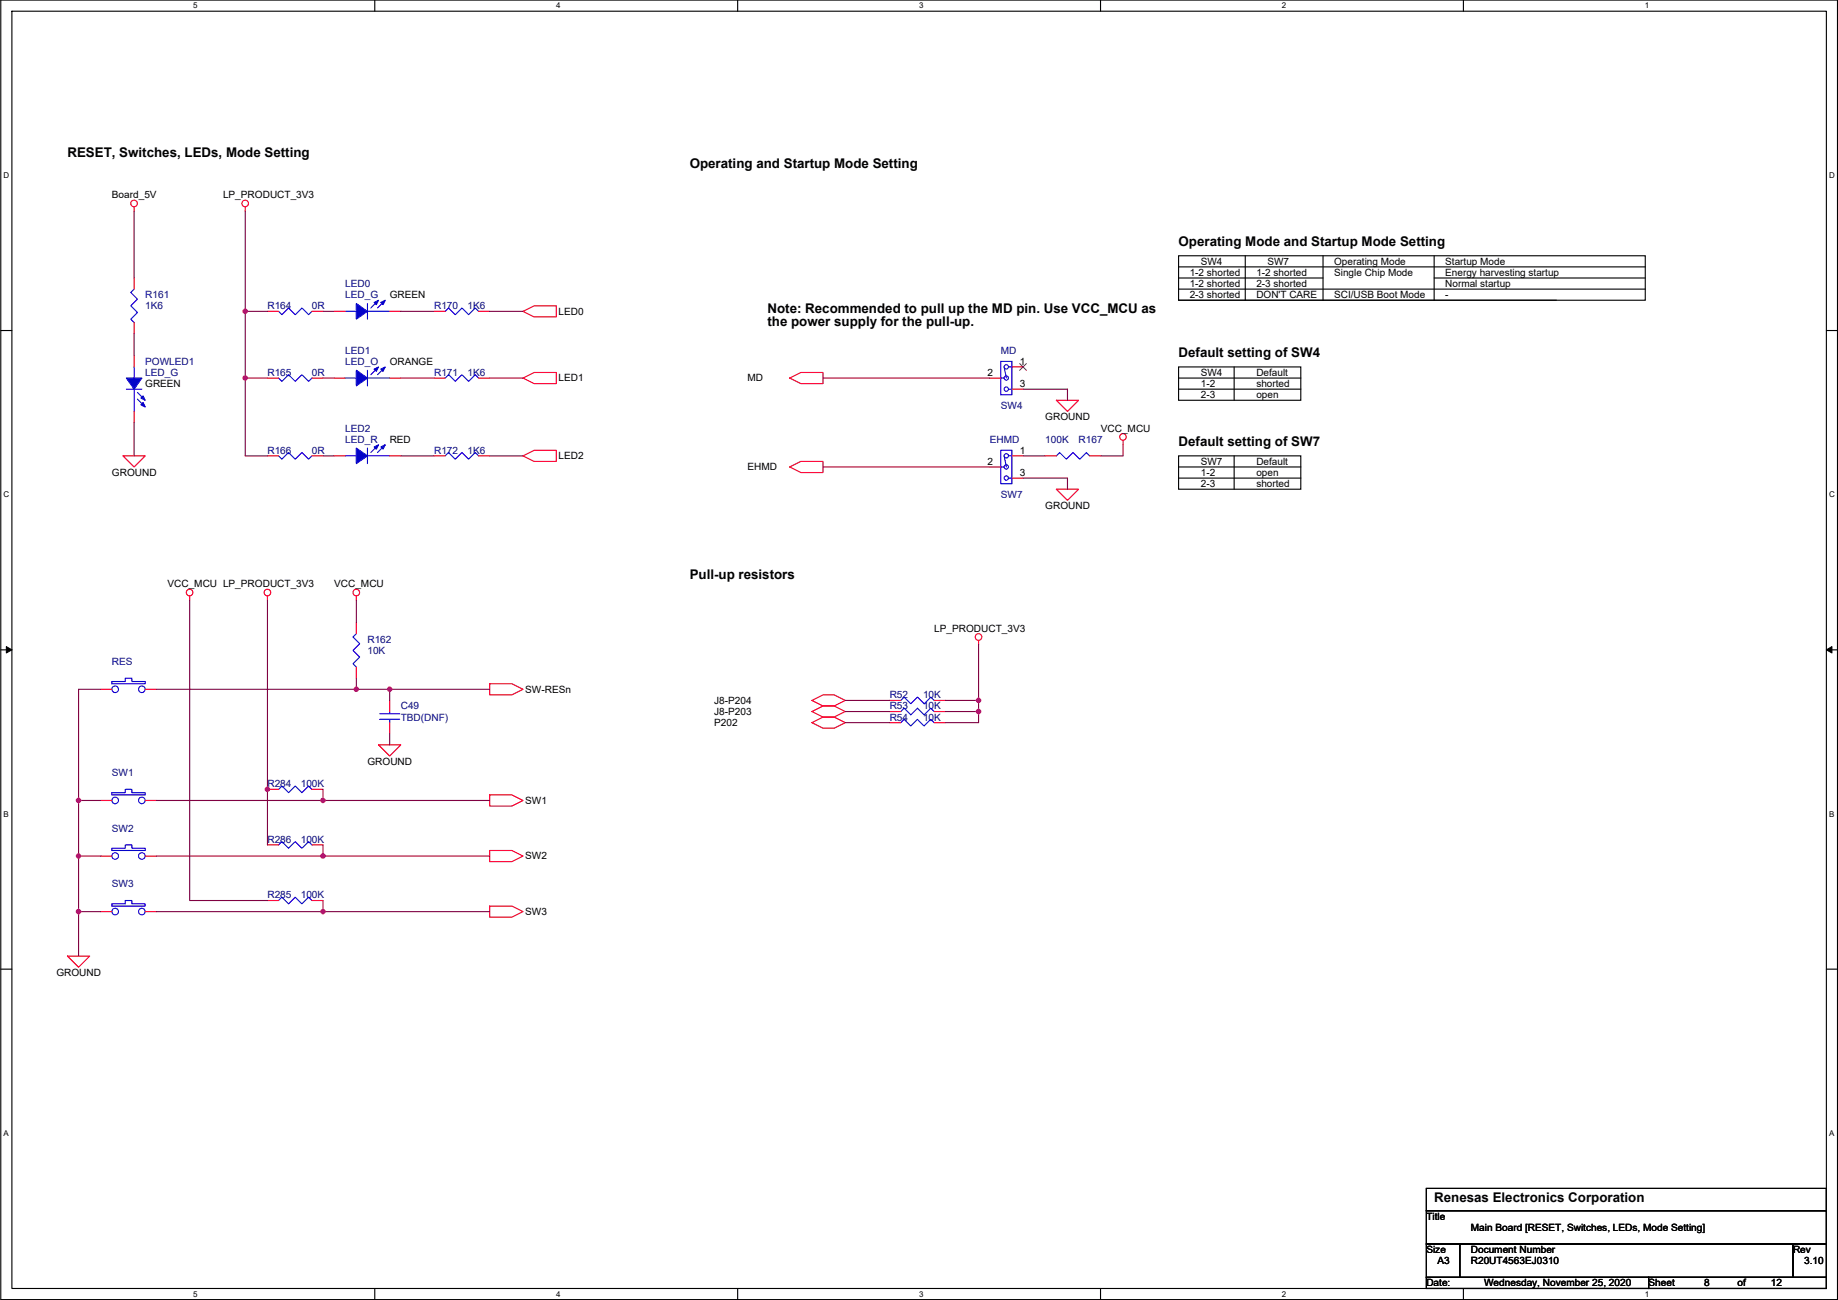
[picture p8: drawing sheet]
<svg xmlns="http://www.w3.org/2000/svg" width="420mm" height="297mm" viewBox="0 0 420 297" stroke-linecap="round" stroke-linejoin="round" font-family="sans-serif">
<path d="M.2 0h419.8v296.9h-419.8zM2.7 2.6h414.8v291.8h-414.8z" fill="none" stroke="#000" stroke-width=".25"/>
<g fill="#fff">
<path d="M44.2 .3h1v2h-1z"/>
<path d="M44.2 294.7h1v2h-1z"/>
</g>
<path d="M85.7 0v2.6M85.7 294.4v2.5" fill="none" stroke="#000" stroke-width=".25"/>
<g fill="#fff">
<path d="M127.1 .3h1v2h-1z"/>
<path d="M127.1 294.7h1v2h-1z"/>
</g>
<path d="M168.6 0v2.6M168.6 294.4v2.5" fill="none" stroke="#000" stroke-width=".25"/>
<g fill="#fff">
<path d="M210.1 .3h1v2h-1z"/>
<path d="M210.1 294.7h1v2h-1z"/>
</g>
<path d="M251.6 0v2.6M251.6 294.4v2.5" fill="none" stroke="#000" stroke-width=".25"/>
<g fill="#fff">
<path d="M293 .3h1v2h-1z"/>
<path d="M293 294.7h1v2h-1z"/>
</g>
<path d="M334.5 0v2.6M334.5 294.4v2.5" fill="none" stroke="#000" stroke-width=".25"/>
<g fill="#fff">
<path d="M376 .3h1v2h-1z"/>
<path d="M376 294.7h1v2h-1z"/>
<path d="M.8 39h1.3v2.1h-1.3z"/>
<path d="M418.1 39h1.3v2.1h-1.3z"/>
<path d="M.8 112h1.3v2h-1.3z"/>
<path d="M418.1 112h1.3v2h-1.3z"/>
</g>
<path d="M.2 75.5h2.5M417.5 75.5h2.5" fill="none" stroke="#000" stroke-width=".25"/>
<g fill="#fff">
<path d="M.8 185h1.2v2h-1.2z"/>
<path d="M418.1 185h1.2v2h-1.2z"/>
</g>
<path d="M.2 148.5h2.5M417.5 148.5h2.5" fill="none" stroke="#000" stroke-width=".25"/>
<path d="M1.4 147.7l1.3 .8-1.3 .7zM417.5 148.5l1.3-.8v1.5z" fill="#000" stroke="#000" stroke-width=".23"/>
<g fill="#fff">
<path d="M.8 257.9h1.2v2h-1.2z"/>
<path d="M418.1 257.9h1.2v2h-1.2z"/>
</g>
<g fill="none" stroke="#000" stroke-width=".25">
<path d="M269.4 58.4h106.7v10.2h-106.7zM284.7 58.4v10.2M302.4 58.4v10.2M327.8 58.4v10.2M269.4 66.1h106.7M269.4 68.6h86.4M269.4 61h106.7M269.4 63.5h33M327.8 63.5h48.3M269.4 83.8h28v7.7h-28zM269.4 86.4h28M269.4 88.9h28"/>
<path d="M282.1 83.8v7.7M269.4 104.2h28v7.6h-28zM269.4 106.7h28M269.4 109.2h28M282.1 104.2v7.6M.2 221.4h2.5M417.5 221.4h2.5M326.1 271.5h91.4v5.1h-91.4zM326.1 276.6h91.4v7.6h-91.4zM326.1 291.9h50.8v2.5h-50.8zM326.1 284.2h7.6v7.7h-7.6zM333.7 284.2h76.2v7.7h-76.2z"/>
<path d="M376.9 291.9h40.6v2.5h-40.6zM409.9 284.2h7.6v7.7h-7.6z"/>
</g>
<g fill="none" stroke="#f00" stroke-width=".25">
<path d="M30.7 47.3v1M56.1 47.3v1M30.7 73.7v2.5M30.7 63.5v2.6M61.1 71.1h2.6M71.3 71.1h2.5M76.4 71.1h2.5M89.1 71.1h2.5M99.2 71.1h2.6M109.4 71.1h2.5M119.6 71.1l2.5-1.2h5.1v2.5h-5.1zM30.7 81.3v2.5"/>
<path d="M30.7 94v2.5M61.1 86.4h2.6M71.3 86.4h2.5M76.4 86.4h2.5M89.1 86.4h2.5M99.2 86.4h2.6M109.4 86.4h2.5M119.6 86.4l2.5-1.3h5.1v2.6h-5.1zM180.5 86.4l2.6-1.3h5v2.6h-5zM226.2 86.4h2.6M231.3 83.8h2.6M231.3 88.9h2.6"/>
<path d="M241.5 91.5h5.1l-2.6 2.5zM28.1 104.2h5.1l-2.5 2.5zM61.1 104.2h2.6M71.3 104.2h2.5M76.4 104.2h2.5M89.1 104.2h2.5M99.2 104.2h2.6M109.4 104.2h2.5M119.6 104.2l2.5-1.3h5.1v2.5h-5.1zM180.5 106.7l2.6-1.3h5v2.6h-5zM226.2 106.7h2.6M231.3 104.2h2.6"/>
<path d="M231.3 109.2h2.6M238.9 104.2h2.6M241.5 111.8h5.1l-2.6 2.5zM249.1 104.2h2.5M256.7 100.6v1M43.4 136.2v1M61.1 136.2v1M81.5 136.2v1M23 157.5h2.6M33.2 157.5h2.5M81.5 152.4v2.6M81.5 142.3v2.5"/>
<path d="M111.9 156.2h5.1l2.6 1.3-2.6 1.3h-5.1zM223.7 146.3v1M86.5 170.2h5.1l-2.5 2.5zM89.1 160v2.6M89.1 165.1v2.6M185.6 165.1l2.5-1.2h2.6l2.5 1.2-2.5 1.3h-2.6zM185.6 162.6l2.5-1.3h2.6l2.5 1.3-2.5 1.3h-2.6zM185.6 160l2.5-1.2h2.6l2.5 1.2-2.5 1.3h-2.6zM203.4 162.6h2.5M203.4 160h2.5M203.4 165.1h2.5M213.5 162.6h2.6"/>
<path d="M213.5 160h2.6M213.5 165.1h2.6M23 182.9h2.6M23 195.6h2.6M33.2 182.9h2.5M33.2 195.6h2.5M61.1 193.1h2.6M61.1 180.4h2.6M71.3 193.1h2.5M71.3 180.4h2.5M111.9 181.6h5.1l2.6 1.3-2.6 1.3h-5.1zM111.9 194.3h5.1l2.6 1.3-2.6 1.3h-5.1z"/>
<path d="M15.4 218.5h5.1l-2.5 2.5zM23 208.3h2.6M33.2 208.3h2.5M61.1 205.8h2.6M71.3 205.8h2.5M111.9 207h5.1l2.6 1.3-2.6 1.3h-5.1z"/>
<circle cx="30.6" cy="46.5" r=".76"/>
<circle cx="56" cy="46.5" r=".76"/>
<circle cx="256.7" cy="99.8" r=".76"/>
<circle cx="43.3" cy="135.4" r=".76"/>
<circle cx="61.1" cy="135.4" r=".76"/>
<circle cx="81.4" cy="135.4" r=".76"/>
<circle cx="223.7" cy="145.5" r=".76"/>
</g>
<g fill="none" stroke="#00f" stroke-width=".25">
<path d="M30.7 66.1l-.8 .7 1.5 1.5-1.5 1.6 1.5 1.5-1.5 1.5 .8 .8M63.7 71.1l.7 .8 1.6-1.5 1.5 1.5 1.5-1.5 1.5 1.5 .8-.8M78.9 71.1h2.6M84 69.4v3.5M84 71.1h5.1M86.3 68.9l-1.5 1.5M87.8 68.9l-1.5 1.5M101.8 71.1l.7-.7 1.6 1.5 1.5-1.5 1.5 1.5 1.5-1.5 .8 .7M28.9 88.9h3.5M30.7 83.8v2.6M30.7 88.9v5.1M31.4 89.7l1.5 1.5"/>
<path d="M31.4 91.2l1.5 1.5M63.7 86.4l.7 .7 1.6-1.5 1.5 1.5 1.5-1.5 1.5 1.5 .8-.7M78.9 86.4h2.6M84 84.6v3.6M84 86.4h5.1M86.3 84.1l-1.5 1.5M87.8 84.1l-1.5 1.5M101.8 86.4l.7-.8 1.6 1.5 1.5-1.5 1.5 1.5 1.5-1.5 .8 .8M228.8 82.6h2.5v7.6h-2.5zM228.8 86.4h.7M229.5 83.8l.5 2.6M230.6 83.8h.7"/>
<path d="M230.6 88.9h.7M63.7 104.2l.7 .7 1.6-1.5 1.5 1.5 1.5-1.5 1.5 1.5 .8-.7M78.9 104.2h2.6M84 102.4v3.5M84 104.2h5.1M86.3 101.9l-1.5 1.5M87.8 101.9l-1.5 1.5M101.8 104.2l.7-.8 1.6 1.5 1.5-1.5 1.5 1.5 1.5-1.5 .8 .8M228.8 102.9h2.5v7.6h-2.5zM228.8 106.7h.7M229.5 104.2l.5 2.5M230.6 104.2h.7"/>
<path d="M230.6 109.2h.7M241.5 104.2l.7-.8 1.6 1.5 1.5-1.5 1.5 1.5 1.5-1.5 .8 .8M25.6 155.7h3v-.7h1.6v.7h3v.5h-7.6zM81.5 144.8l-.8 .8 1.5 1.5-1.5 1.5 1.5 1.5-1.5 1.6 .8 .7M86.8 164.4h4.6M86.8 163.1h4.6M89.1 162.6v.5M89.1 164.4v.7M205.9 162.6l.8-.8 1.5 1.5 1.5-1.5 1.6 1.5 1.5-1.5 .7 .8M205.9 160l.8-.7 1.5 1.5 1.5-1.5 1.6 1.5 1.5-1.5 .7 .7M205.9 165.1l.8-.7 1.5 1.5 1.5-1.5 1.6 1.5 1.5-1.5 .7 .7M25.6 181.1h3v-.7h1.6v.7h3v.5h-7.6z"/>
<path d="M25.6 193.8h3v-.7h1.6v.7h3v.5h-7.6zM63.7 193.1l.7-.8 1.6 1.5 1.5-1.5 1.5 1.5 1.5-1.5 .8 .8M63.7 180.4l.7-.8 1.6 1.5 1.5-1.5 1.5 1.5 1.5-1.5 .8 .8M25.6 206.5h3v-.7h1.6v.7h3v.5h-7.6zM63.7 205.8l.7-.8 1.6 1.5 1.5-1.5 1.5 1.5 1.5-1.5 .8 .8"/>
<circle cx="230" cy="86.4" r=".5"/>
<circle cx="230" cy="88.9" r=".5"/>
<circle cx="230" cy="83.8" r=".5"/>
<circle cx="230" cy="104.1" r=".5"/>
<circle cx="230" cy="109.2" r=".5"/>
<circle cx="230" cy="106.7" r=".5"/>
<circle cx="26.3" cy="157.5" r=".76"/>
<circle cx="32.4" cy="157.5" r=".76"/>
<circle cx="26.3" cy="195.6" r=".76"/>
<circle cx="26.3" cy="182.9" r=".76"/>
<circle cx="32.4" cy="182.9" r=".76"/>
<circle cx="32.4" cy="195.6" r=".76"/>
<circle cx="26.3" cy="208.3" r=".76"/>
<circle cx="32.4" cy="208.3" r=".76"/>
</g>
<g fill="#00f" stroke="#00f" stroke-width=".25">
<path d="M28.9 86.4h3.5l-1.7 2.5z" fill-rule="evenodd"/>
<path d="M32.2 92.5l.5-.5 .5 1z" fill-rule="evenodd"/>
<path d="M32.2 91l.5-.6 .5 1.1z" fill-rule="evenodd"/>
<path d="M81.5 84.6l2.5 1.8-2.5 1.8z" fill-rule="evenodd"/>
<path d="M87 84.3l1.1-.5-.5 1.1z" fill-rule="evenodd"/>
<path d="M85.5 84.3l1-.5-.5 1.1z" fill-rule="evenodd"/>
<path d="M81.5 102.4l2.5 1.8-2.5 1.7z" fill-rule="evenodd"/>
<path d="M87 102.1l1.1-.5-.5 1z" fill-rule="evenodd"/>
<path d="M85.5 102.1l1-.5-.5 1z" fill-rule="evenodd"/>
<path d="M81.5 69.4l2.5 1.7-2.5 1.8z" fill-rule="evenodd"/>
<path d="M87 69.1l1.1-.5-.5 1z" fill-rule="evenodd"/>
<path d="M85.5 69.1l1-.5-.5 1z" fill-rule="evenodd"/>
</g>
<path d="M233.1 83.1l1.5 1.5M234.6 83.1l-1.5 1.5" fill="none" stroke="#804000" stroke-width=".23"/>
<g fill="none" stroke="#800040" stroke-width=".25">
<path d="M30.7 48.3v15.2M56.1 48.3v22.8M30.7 76.2v5.1M61.1 71.1h-5v15.3M73.8 71.1h2.6M91.6 71.1h7.6M111.9 71.1h7.7M30.7 96.5v7.7M61.1 86.4h-5v17.8h5M73.8 86.4h2.6M91.6 86.4h7.6M111.9 86.4h7.7"/>
<path d="M188.1 86.4h38.1M233.9 88.9h10.1v2.6M73.8 104.2h2.6M91.6 104.2h7.6M111.9 104.2h7.7M188.1 106.7h38.1M233.9 109.2h10.1v2.6M233.9 104.2h5M256.7 101.6v2.6h-5.1M43.4 137.2v68.6h17.7M61.1 137.2v55.9M81.5 137.2v5.1"/>
<path d="M23 157.5h-5v25.4M35.7 157.5h45.8M81.5 157.5h7.6M81.5 155v2.5M111.9 157.5h-22.8v2.5M223.7 147.3v12.7M89.1 167.7v2.5M193.2 160h10.2M193.2 162.6h10.2M193.2 165.1h10.2M216.1 160h7.6M216.1 162.6h7.6"/>
<path d="M223.7 160v2.6M223.7 162.6v2.5h-7.6M18 182.9v12.7M18 195.6v12.7M18 182.9h5M18 195.6h5M35.7 182.9h38.1M35.7 195.6h38.1M73.8 182.9h38.1M73.8 195.6h38.1M73.8 180.4v2.5M73.8 193.1v2.5"/>
<path d="M18 208.3v10.2M18 208.3h5M35.7 208.3h38.1M73.8 208.3h38.1M73.8 205.8v2.5"/>
</g>
<g fill="#f0f" stroke="#f0f" stroke-width=".25">
<circle cx="81.4" cy="157.5" r=".5"/>
<circle cx="89.1" cy="157.5" r=".5"/>
<circle cx="61.1" cy="180.3" r=".5"/>
<circle cx="73.8" cy="182.9" r=".5"/>
<circle cx="73.8" cy="195.6" r=".5"/>
<circle cx="73.8" cy="208.3" r=".5"/>
<circle cx="17.9" cy="195.6" r=".5"/>
<circle cx="17.9" cy="182.9" r=".5"/>
<circle cx="17.9" cy="208.3" r=".5"/>
<circle cx="56" cy="71.1" r=".5"/>
<circle cx="56" cy="86.4" r=".5"/>
<circle cx="223.7" cy="160" r=".5"/>
<circle cx="223.7" cy="162.6" r=".5"/>
</g>
<g font-size="3">
<text x="15.4" y="35.9">RESET, Switches, LEDs, Mode Setting</text>
<text x="157.7" y="38.4">Operating and Startup Mode Setting</text>
<text x="269.4" y="56.2">Operating Mode and Startup Mode Setting</text>
<text x="175.4" y="71.4">Note: Recommended to pull up the MD pin. Use VCC_MCU as</text>
<text x="175.4" y="74.6">the power supply for the pull-up.</text>
<text x="269.4" y="81.6">Default setting of SW4</text>
<text x="269.4" y="101.9">Default setting of SW7</text>
<text x="157.7" y="132.4">Pull-up resistors</text>
<text x="327.8" y="274.6">Renesas Electronics Corporation</text>
</g>
<g font-size="2.3">
<text x="25.6" y="45.3">Board_5V</text>
<text x="51" y="45.3">LP_PRODUCT_3V3</text>
<text x="272" y="65.6">1-2 shorted</text>
<text x="272" y="63">1-2 shorted</text>
<text x="274.5" y="60.5">SW4</text>
<text x="287.2" y="65.6">2-3 shorted</text>
<text x="287.2" y="63">1-2 shorted</text>
<text x="289.7" y="60.5">SW7</text>
<text x="305" y="60.5">Operating Mode</text>
<text x="305" y="63">Single Chip Mode</text>
<text x="330.4" y="63">Energy harvesting startup</text>
<text x="330.4" y="60.5">Startup Mode</text>
<text x="330.4" y="65.6">Normal startup</text>
<text x="89.1" y="68.1">GREEN</text>
<text x="127.7" y="71.9">LED0</text>
<text x="272" y="68.1">2-3 shorted</text>
<text x="287.2" y="68.1">DON'T CARE</text>
<text x="305" y="68.1">SCI/USB Boot Mode</text>
<text x="330.4" y="68.1">-</text>
<text x="89.1" y="83.4">ORANGE</text>
<text x="233.1" y="83.3">1</text>
<text x="33.2" y="88.4">GREEN</text>
<text x="127.7" y="87.2">LED1</text>
<text x="170.9" y="87.2">MD</text>
<text x="225.7" y="85.9">2</text>
<text x="233.1" y="88.4">3</text>
<text x="274.5" y="85.9">SW4</text>
<text x="274.5" y="88.4">1-2</text>
<text x="287.2" y="85.9">Default</text>
<text x="287.2" y="88.4">shorted</text>
<text x="274.5" y="91">2-3</text>
<text x="287.2" y="91">open</text>
<text x="89.1" y="101.1">RED</text>
<text x="238.9" y="96.1">GROUND</text>
<text x="251.6" y="98.6">VCC_MCU</text>
<text x="127.7" y="104.9">LED2</text>
<text x="170.9" y="107.5">EHMD</text>
<text x="225.7" y="106.2">2</text>
<text x="233.1" y="103.6">1</text>
<text x="274.5" y="106.2">SW7</text>
<text x="287.2" y="106.2">Default</text>
<text x="25.6" y="108.8">GROUND</text>
<text x="233.1" y="108.7">3</text>
<text x="274.5" y="111.3">2-3</text>
<text x="274.5" y="108.8">1-2</text>
<text x="287.2" y="108.8">open</text>
<text x="287.2" y="111.3">shorted</text>
<text x="238.9" y="116.4">GROUND</text>
<text x="38.3" y="134.2">VCC_MCU LP_PRODUCT_3V3</text>
<text x="76.4" y="134.2">VCC_MCU</text>
<text x="213.5" y="144.3">LP_PRODUCT_3V3</text>
<text x="120.1" y="158.3">SW-RESn</text>
<text x="163.2" y="160.8">J8-P204</text>
<text x="163.2" y="165.9">P202</text>
<text x="163.2" y="163.4">J8-P203</text>
<text x="84" y="174.8">GROUND</text>
<text x="120.1" y="183.7">SW1</text>
<text x="120.1" y="196.4">SW2</text>
<text x="120.1" y="209.1">SW3</text>
<text x="12.9" y="223.1">GROUND</text>
<text x="326.1" y="278.7">Title</text>
<text x="336.2" y="281.2">Main Board [RESET, Switches, LEDs, Mode Setting]</text>
<text x="326.1" y="286.3">Size</text>
<text x="336.2" y="286.3">Document Number</text>
<text x="409.9" y="286.3">Rev</text>
<text x="326.1" y="293.9">Date:</text>
<text x="328.6" y="288.8">A3</text>
<text x="336.2" y="288.8">R20UT4563EJ0310</text>
<text x="339.3" y="293.9">Wednesday, November 25, 2020</text>
<text x="376.9" y="293.9">Sheet</text>
<text x="389.6" y="293.9">8</text>
<text x="397.2" y="293.9">of</text>
<text x="404.8" y="293.9">12</text>
<text x="412.4" y="288.8">3.10</text>
</g>
<g font-size="2.3" fill="#000080">
<text x="78.9" y="65.6">LED0</text>
<text x="33.2" y="68.1">R161</text>
<text x="33.2" y="70.7">1K6</text>
<text x="61.1" y="70.7">R164</text>
<text x="71.3" y="70.7">0R</text>
<text x="78.9" y="68.1">LED_G</text>
<text x="99.2" y="70.7">R170</text>
<text x="106.9" y="70.7">1K6</text>
<text x="33.2" y="83.4">POWLED1</text>
<text x="78.9" y="80.8">LED1</text>
<text x="78.9" y="83.4">LED_O</text>
<text x="228.8" y="80.8">MD</text>
<text x="33.2" y="85.9">LED_G</text>
<text x="61.1" y="85.9">R165</text>
<text x="71.3" y="85.9">0R</text>
<text x="99.2" y="85.9">R171</text>
<text x="106.9" y="85.9">1K6</text>
<text x="228.8" y="93.5">SW4</text>
<text x="78.9" y="98.6">LED2</text>
<text x="78.9" y="101.1">LED_R</text>
<text x="226.2" y="101.1">EHMD</text>
<text x="238.9" y="101.1">100K</text>
<text x="246.6" y="101.1">R167</text>
<text x="61.1" y="103.7">R166</text>
<text x="71.3" y="103.7">0R</text>
<text x="99.2" y="103.7">R172</text>
<text x="106.9" y="103.7">1K6</text>
<text x="228.8" y="113.8">SW7</text>
<text x="84" y="146.9">R162</text>
<text x="84" y="149.4">10K</text>
<text x="25.6" y="151.9">RES</text>
<text x="203.4" y="159.6">R52</text>
<text x="211" y="159.6">10K</text>
<text x="91.6" y="162.1">C49</text>
<text x="91.6" y="164.6">TBD(DNF)</text>
<text x="203.4" y="162.1">R53</text>
<text x="203.4" y="164.6">R54</text>
<text x="211" y="162.1">10K</text>
<text x="211" y="164.6">10K</text>
<text x="25.6" y="177.3">SW1</text>
<text x="61.1" y="179.9">R284</text>
<text x="68.8" y="179.9">100K</text>
<text x="25.6" y="190">SW2</text>
<text x="61.1" y="192.6">R286</text>
<text x="68.8" y="192.6">100K</text>
<text x="25.6" y="202.7">SW3</text>
<text x="61.1" y="205.3">R285</text>
<text x="68.8" y="205.3">100K</text>
</g>
<g font-size="1.8">
<text x="44.2" y="1.9">5</text>
<text x="127.1" y="1.9">4</text>
<text x="210.1" y="1.9">3</text>
<text x="293" y="1.9">2</text>
<text x="376" y="1.9">1</text>
<text x=".8" y="40.7">D</text>
<text x="418.1" y="40.7">D</text>
<text x=".8" y="113.6">C</text>
<text x="418.1" y="113.6">C</text>
<text x=".8" y="186.6">B</text>
<text x="418.1" y="186.6">B</text>
<text x=".8" y="259.5">A</text>
<text x="418.1" y="259.5">A</text>
<text x="44.2" y="296.3">5</text>
<text x="127.1" y="296.3">4</text>
<text x="210.1" y="296.3">3</text>
<text x="293" y="296.3">2</text>
<text x="376" y="296.3">1</text>
</g>
</svg>
